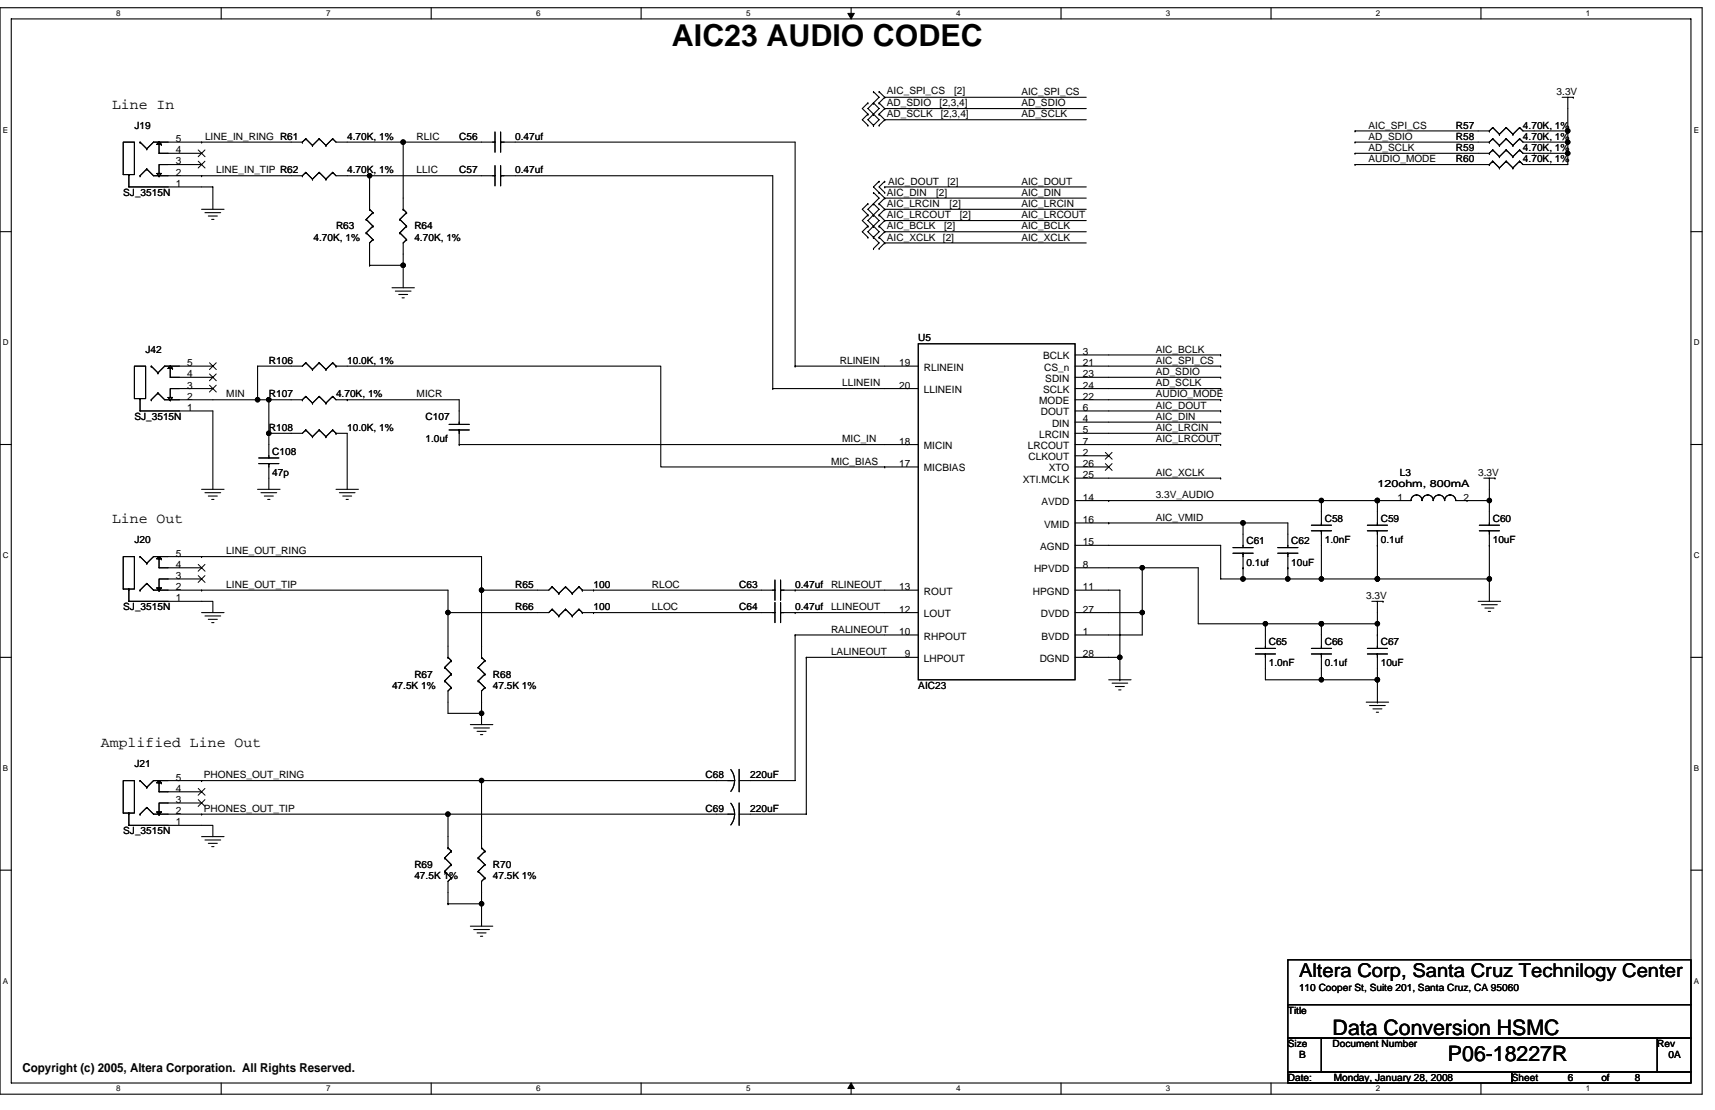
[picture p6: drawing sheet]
<svg xmlns="http://www.w3.org/2000/svg" width="432mm" height="279mm" viewBox="0 0 432 279" stroke-linecap="round" stroke-linejoin="round" font-family="sans-serif">
<path d="M0 1.9h428.6v273.5h-428.6zM2.8 4.8h422.9v267.8h-422.9z" fill="none" stroke="#000" stroke-width=".28"/>
<g fill="#fff">
<path d="M29.3 2.2h1.1v2.3h-1.1z"/>
<path d="M29.3 272.9h1.1v2.3h-1.1z"/>
</g>
<path d="M55.7 1.9v2.9M55.7 272.6v2.8" fill="none" stroke="#000" stroke-width=".28"/>
<g fill="#fff">
<path d="M82.1 2.2h1.1v2.3h-1.1z"/>
<path d="M82.1 272.9h1.1v2.3h-1.1z"/>
</g>
<path d="M108.6 1.9v2.9M108.6 272.6v2.8" fill="none" stroke="#000" stroke-width=".28"/>
<g fill="#fff">
<path d="M135 2.2h1.1v2.3h-1.1z"/>
<path d="M135 272.9h1.1v2.3h-1.1z"/>
</g>
<path d="M161.4 1.9v2.9M161.4 272.6v2.8" fill="none" stroke="#000" stroke-width=".28"/>
<g fill="#fff">
<path d="M187.8 2.2h1.2v2.3h-1.2z"/>
<path d="M187.8 272.9h1.2v2.3h-1.2z"/>
</g>
<path d="M214.3 1.9v2.9M214.3 272.6v2.8" fill="none" stroke="#000" stroke-width=".28"/>
<path d="M213.5 3.4h1.6l-.8 1.4zM214.3 272.6l.8 1.4h-1.6z" fill="#000" stroke="#000" stroke-width=".25"/>
<g fill="#fff">
<path d="M240.7 2.2h1.1v2.3h-1.1z"/>
<path d="M240.7 272.9h1.1v2.3h-1.1z"/>
</g>
<path d="M267.1 1.9v2.9M267.1 272.6v2.8" fill="none" stroke="#000" stroke-width=".28"/>
<g fill="#fff">
<path d="M293.6 2.2h1.1v2.3h-1.1z"/>
<path d="M293.6 272.9h1.1v2.3h-1.1z"/>
</g>
<path d="M320 1.9v2.9M320 272.6v2.8" fill="none" stroke="#000" stroke-width=".28"/>
<g fill="#fff">
<path d="M346.4 2.2h1.2v2.3h-1.2z"/>
<path d="M346.4 272.9h1.2v2.3h-1.2z"/>
</g>
<path d="M372.9 1.9v2.9M372.9 272.6v2.8" fill="none" stroke="#000" stroke-width=".28"/>
<g fill="#fff">
<path d="M399.3 2.2h1.1v2.3h-1.1z"/>
<path d="M399.3 272.9h1.1v2.3h-1.1z"/>
<path d="M.7 31.5h1.4v2.3h-1.4z"/>
<path d="M426.5 31.5h1.3v2.3h-1.3z"/>
<path d="M.7 85.1h1.5v2.3h-1.5z"/>
<path d="M426.5 85.1h1.4v2.3h-1.4z"/>
</g>
<path d="M0 58.3h2.8M425.7 58.3h2.9" fill="none" stroke="#000" stroke-width=".28"/>
<g fill="#fff">
<path d="M.7 138.7h1.5v2.2h-1.5z"/>
<path d="M426.5 138.7h1.4v2.2h-1.4z"/>
</g>
<path d="M0 111.9h2.8M425.7 111.9h2.9" fill="none" stroke="#000" stroke-width=".28"/>
<g fill="#fff">
<path d="M.7 192.2h1.4v2.3h-1.4z"/>
<path d="M426.5 192.2h1.3v2.3h-1.3z"/>
</g>
<path d="M0 165.5h2.8M425.7 165.5h2.9" fill="none" stroke="#000" stroke-width=".28"/>
<g fill="#fff">
<path d="M.7 245.8h1.4v2.3h-1.4z"/>
<path d="M426.4 245.8h1.4v2.3h-1.4z"/>
</g>
<g fill="none" stroke="#000" stroke-width=".28">
<path d="M31 35.8h2.8v8.1h-2.8zM35.3 35.8h.1M35.3 35.8l1.7 1.7M37 37.5h.1M40 36.3v2.3h10.8M40 35.8h.1M40 35.8l-.5 .5h1.1M40 35.8l.6 .5M40.6 36.3h.1M50.8 35.8h.1M76.1 35.8h.1M76.1 35.8h-37.4l-1.7 1.7"/>
<path d="M77 34.9h.1M77 34.9l1.7 1.7M77 34.9l-.9 .9M78.7 36.6h.1M80.4 34.9h.1M80.4 34.9l1.7 1.7M80.4 34.9l-1.7 1.7M82.1 36.6h.1M83.8 34.9l.8 .9h16.9v16.9M83.8 34.9h.1M83.8 34.9l-1.7 1.7M101.5 35.8h.1"/>
<path d="M101.5 35.8h23.1M124.6 33.2v5.1M126 35.8h74.2v56.4M126 33.2v5.1M126 35.8h.1M218.5 25.9h.1M218.5 28.7h.1M218.5 31.5h.1M218.5 28.7l-1.4 1.4 1.4 1.4M218.5 25.9l-1.4 1.4 1.4 1.4M219.9 23.1h.1M219.9 25.9h.1"/>
<path d="M219.9 28.7h.1M219.9 31.5h.1M219.9 23.1l1.4 1.4-1.4 1.4M219.9 25.9l1.4 1.4-1.4 1.4M219.9 25.9l-1.4 1.4 2.8 2.8-1.4 1.4M219.9 28.7l-1.4 1.4 1.4 1.4M221.3 25.9h.1M221.3 23.1h.1M221.3 28.7h.1M221.3 31.5h.1M221.3 23.1l1.5 1.4M221.3 25.9l1.5 1.4"/>
<path d="M221.3 28.7l1.5 1.4M222.8 24.5h.1M222.8 27.3h.1M222.8 30.1h.1M222.8 24.5h50.7M222.8 27.3h50.7M222.8 30.1h50.7M222.8 24.5l-1.5 1.4M222.8 27.3l-1.5 1.4M222.8 30.1l-1.5 1.4M341.2 35.8h.1M341.2 38.6h.1"/>
<path d="M341.2 33h.1M341.2 35.8h33.8M341.2 38.6h33.8M341.2 33h33.8M375 33h.1M375 35.8h.1M375 38.6h.1M375.8 32.1h.1M375.8 34.9h.1M375.8 37.7h.1M375.8 32.1l1.7 1.7M375.8 32.1l-.8 .9"/>
<path d="M375.8 34.9l1.7 1.7M375.8 34.9l-.8 .9M375.8 37.7l1.7 1.7M375.8 37.7l-.8 .9M377.5 33.8h.1M377.5 36.6h.1M377.5 39.4h.1M379.2 32.1h.1M379.2 34.9h.1M379.2 37.7h.1M379.2 32.1l1.7 1.7M379.2 32.1l-1.7 1.7"/>
<path d="M379.2 34.9l1.7 1.7M379.2 34.9l-1.7 1.7M379.2 37.7l1.7 1.7M379.2 37.7l-1.7 1.7M380.9 33.8h.1M380.9 36.6h.1M380.9 39.4h.1M382.6 34.9l.9 .9h11.2M382.6 32.1h.1M382.6 34.9h.1M382.6 37.7h.1M382.6 37.7l.9 .9h11.2"/>
<path d="M382.6 32.1l.9 .9h11.2M382.6 32.1l-1.7 1.7M382.6 34.9l-1.7 1.7M382.6 37.7l-1.7 1.7M386.3 38.6h.1M393.3 24.5h2.8M394.7 38.6v2.8h-11.2l-.9-.8M394.7 33v2.8M394.7 35.8h.1M394.7 33h.1M394.7 24.5v8.5M394.7 35.8v2.8"/>
<path d="M396.1 24.5h.1M32.4 43.9v3.2h21.2v5.6M32.4 43.9h.1M35.3 44.2h.1M37 42.5l1.7 1.7h37.4M37 42.5h.1M37 42.5l-1.7 1.7M39.5 43.7h1.1l-.6 .5zM40 44.2h.1M50.8 44.2h.1M50.8 52.7h5.6M50.8 41.4h-10.8v2.3"/>
<path d="M51.6 53.5h4M52.5 54.4h2.2M53.3 55.2h.6M76.1 44.2h.1M77 43.4h.1M77 43.4l1.7 1.7M77 43.4l-.9 .8M78.7 45.1h.1M80.4 43.4h.1M80.4 43.4l1.7 1.7M80.4 43.4l-1.7 1.7M82.1 45.1h.1"/>
<path d="M83.8 43.4l.8 .8h8.4M83.8 43.4h.1M83.8 43.4l-1.7 1.7M92.2 58.6h.1M92.2 55.2h.1M92.2 55.2l1.7 1.7M92.2 58.6l1.7 1.7M93 44.2h.1M93 44.2h31.6M93 52.7h.1M93 44.2v8.5M93 52.7l.9 .8"/>
<path d="M93.9 56.9h.1M93.9 53.5h.1M93.9 56.9l-1.7 1.7M93.9 53.5l-1.7 1.7M100.7 58.6h.1M100.7 55.2h.1M100.7 58.6l1.7 1.7M100.7 55.2l1.7 1.7M101.5 52.7h.1M101.5 52.7l.9 .8M102.4 56.9h.1M102.4 53.5h.1"/>
<path d="M102.4 56.9l-1.7 1.7M102.4 53.5l-1.7 1.7M124.6 41.7v5.1M126 44.2h68.6v53.6M126 41.7v5.1M126 44.2h.1M218.5 54.1h.1M218.5 56.9h.1M218.5 51.3h.1M218.5 59.7h.1M218.5 54.1l-1.4 1.4 1.4 1.4M218.5 56.9l-1.4 1.4 1.4 1.4"/>
<path d="M218.5 51.3l-1.4 1.4 1.4 1.4M219.9 56.9h.1M219.9 54.1h.1M219.9 51.3h.1M219.9 59.7h.1M219.9 48.5h.1M219.9 54.1l1.4 1.4-1.4 1.4M219.9 54.1l-1.4 1.4 2.8 2.8-1.4 1.4M219.9 51.3l1.4 1.4-1.4 1.4M219.9 48.5l1.4 1.4-2.8 2.8 1.4 1.4M219.9 56.9l-1.4 1.4 2.8 2.9-1.4 1.4M221.3 54.1h.1"/>
<path d="M221.3 56.9h.1M221.3 51.3h.1M221.3 59.7h.1M221.3 48.5h.1M221.3 45.6h.1M221.3 54.1l1.5 1.4M221.3 51.3l1.5 1.4M221.3 56.9l1.5 1.4M221.3 59.7l1.5 1.5M221.3 48.5l1.5 1.4M221.3 45.6l-1.4 1.5 1.4 1.4M222.8 58.3h.1"/>
<path d="M222.8 55.5h.1M222.8 52.7h.1M222.8 47.1h.1M222.8 49.9h.1M222.8 45.6h.1M222.8 48.5h.1M222.8 58.3h50.7M222.8 55.5h50.7M222.8 52.7h50.7M222.8 47.1h50.7M222.8 49.9h50.7M222.8 55.5l-1.5 1.4"/>
<path d="M222.8 49.9l-1.5 1.4M222.8 52.7l-1.5 1.4M222.8 58.3l-1.5 1.4M222.8 45.6l-1.5 1.5 1.5 1.4M341.2 41.4h.1M341.2 41.4h33.8M375 41.4h.1M375.8 40.6h.1M375.8 40.6l1.7 1.7M375.8 40.6l-.8 .8M377.5 42.3h.1M379.2 40.6h.1"/>
<path d="M379.2 40.6l1.7 1.7M379.2 40.6l-1.7 1.7M380.9 42.3h.1M382.6 40.6h.1M382.6 40.6l-1.7 1.7M93 66.8h.1M93 66.8h8.5M93.9 60.3l-.9 .9v5.6M93.9 60.3h.1M98.7 72.4h5.6M99.5 73.3h4M100.4 74.1h2.2"/>
<path d="M101.2 75h.6M101.5 66.8v5.6M102.4 60.3l-.9 .9v5.6M102.4 60.3h.1M219.9 62.6h.1M221.3 62.6h.1M222.8 61.2h.1M222.8 61.2h50.7M222.8 61.2l-1.5 1.4M33.8 92.2h2.9v8.1h-2.9zM38.1 92.2h.1M38.1 92.2l1.7 1.7"/>
<path d="M39.8 93.9h.1M39.8 98.9l1.7 1.7h23.4M39.8 98.9h.1M39.8 98.9l-1.7 1.7M42.9 92.7v2.3h10.7M42.9 92.2h.1M42.9 92.2l-.6 .5h1.1M42.9 92.2l.5 .5M43.4 92.7h.1M53.6 92.2h-12.1l-1.7 1.7M53.6 97.8h-10.7v2.3M77 91.3l-.9 .9h-11.2v8.4"/>
<path d="M77 99.8h.1M77 91.3h.1M77 99.8l1.7 1.7M77 99.8l-.9 .8M77 91.3l1.7 1.7M78.7 93h.1M80.4 99.8h.1M80.4 91.3h.1M80.4 99.8l-1.7 1.7M80.4 99.8l1.7 1.7M80.4 91.3l-1.7 1.7M80.4 91.3l1.7 1.7"/>
<path d="M82.1 93h.1M83.8 99.8l.8 .8h31v6.2M83.8 99.8h.1M83.8 91.3h.1M83.8 99.8l-1.7 1.7M83.8 91.3l-1.7 1.7M83.8 91.3l.8 .9M84.6 92.2h81.8v25.3h56.4M84.6 92.2h.1M194.6 97.8h.1M194.6 97.8h36.6M200.2 92.2h.1"/>
<path d="M200.2 92.2h31M231.2 86.5h39.5v84.6h-39.5zM270.7 89.3h36.6M270.7 92.2h36.6M270.7 95h36.6M270.7 97.8h36.6M307.3 89.3h.1M307.3 92.2h.1M307.3 95h.1M307.3 97.8h.1M35.3 100.3v3.1h18.3v19.8M35.3 100.3h.1"/>
<path d="M38.1 100.6h.1M42.3 100.1h1.1l-.5 .5zM42.9 100.6h.1M64.9 100.6h.1M64.9 100.6h2.8M65.2 116.7h5M65.2 115.3h5M67.7 100.6h8.4M67.7 100.6h.1M67.7 109.1v6.2M67.7 116.7v6.5M67.7 116.7h.1"/>
<path d="M67.7 100.6v8.5M76.1 100.6h.1M77 108.2l-.9 .9h-8.4M77 108.2h.1M77 108.2l1.7 1.7M78.7 101.5h.1M78.7 109.9h.1M80.4 108.2h.1M80.4 108.2l-1.7 1.7M80.4 108.2l1.7 1.7M82.1 101.5h.1M82.1 109.9h.1"/>
<path d="M83.8 108.2h.1M83.8 108.2l-1.7 1.7M83.8 108.2l.8 .9M84.6 109.1h2.8v14.1M84.6 109.1h.1M87.4 100.6h.1M113.1 108.2h5.1M113.1 106.8h5.1M115.6 111.9h.1M115.6 108.2h.1M115.6 111.9h115.6M115.6 108.2v3.7"/>
<path d="M222.8 117.5h.1M222.8 117.5h8.4M270.7 111.9h36.6M270.7 109.1h36.6M270.7 100.6h36.6M270.7 103.4h36.6M270.7 106.3h36.6M270.7 114.7h8.4M270.7 117.5h8.4M307.3 111.9h.1M307.3 109.1h.1M307.3 100.6h.1"/>
<path d="M307.3 103.4h.1M307.3 106.3h.1M50.8 123.2h5.6M51.6 124h4M52.5 124.9h2.2M53.3 125.7h.6M64.9 123.2h5.6M65.7 124h4M66.5 124.9h2.3M67.4 125.7h.6M84.6 123.2h5.6M85.4 124h4"/>
<path d="M86.3 124.9h2.2M87.1 125.7h.6M270.7 131.6h53.6v6.2M270.7 137.3h36.6v8.4h5.7M270.7 120.4h36.6M279.1 131.6h.1M279.1 126h.1M307.3 120.4h.1M310.4 139.3h5.1M310.4 137.8h5.1M313 131.6h.1M313 131.6v6.2"/>
<path d="M313 139.3h.1M313 139.3v6.4M321.7 139.3h5.1M321.7 137.8h5.1M324.3 139.3h.1M324.3 139.3v6.4M330.2 133.6h5M330.2 132.2h5M332.7 126v6.2M332.7 133.6v12.1M332.7 133.6h.1M344.3 133.6h5"/>
<path d="M344.3 132.2h5M346.8 126v6.2M346.8 126h.1M346.8 137.3h.1M346.8 133.6h.1M346.8 133.6v12.1M358.1 126a1.39 1.39 0 0 0-1.4-1.4 1.38 1.38 0 0 0-1.4 1.4h-84.6M358.1 126a1.38 1.38 0 0 1 1.4-1.4 1.4 1.4 0 0 1 1.4 1.4 1.41 1.41 0 0 1 1.4-1.4 1.41 1.41 0 0 1 1.4 1.4M363.7 126a1.38 1.38 0 0 1 1.4-1.4 1.4 1.4 0 0 1 1.4 1.4h8.5M369.4 126h.1M372.5 133.6h5M372.5 132.2h5"/>
<path d="M373.6 120.4h2.8M375 126v6.2M375 137.3h.1M375 120.4v5.6M375 133.6h.1M375 133.6v12.1M376.4 120.4h.1M31 140.1h2.8v8.2h-2.8zM32.4 148.3v3.1h21.2v2.8M32.4 148.3h.1M35.3 140.1h.1M35.3 148.5h.1"/>
<path d="M35.3 140.1l1.7 1.7M37 146.9l1.7 1.6h74.1v5.7M37 141.8h.1M37 146.9h.1M37 146.9l-1.7 1.6M39.5 148h1.1l-.6 .5zM40 140.7v2.2h10.8M40 140.1h.1M40 140.1l-.5 .6h1.1M40 148.5h.1M40 140.1l.6 .6M40.6 140.7h.1"/>
<path d="M50.8 148.5h.1M50.8 140.1h70.4v8.4M50.8 140.1h.1M50.8 154.2h5.6M50.8 140.1h-12.1l-1.7 1.7M50.8 145.7h-10.8v2.3M51.6 155h4M52.5 155.9h2.2M53.3 156.7h.6M112.8 154.2v11.3M112.8 154.2h.1M121.2 148.5h.1"/>
<path d="M121.2 148.5v17M139 153.4h.1M139 147.7h.1M139 147.7l-.8 .8h-17M139 153.4l-.8 .8h-25.4M139 153.4l1.7 1.6M139 147.7l1.7 1.7M140.7 155h.1M140.7 149.4h.1M142.4 153.4h.1M142.4 147.7h.1M142.4 153.4l-1.7 1.6"/>
<path d="M142.4 153.4l1.7 1.6M142.4 147.7l-1.7 1.7M142.4 147.7l1.7 1.7M144.1 155h.1M144.1 149.4h.1M145.8 153.4h.1M145.8 147.7h.1M145.8 153.4l-1.7 1.6M145.8 153.4l.8 .8M145.8 147.7l-1.7 1.7M145.8 147.7l.8 .8M146.6 154.2h.1"/>
<path d="M146.6 148.5h.1M146.6 154.2h48.5M146.6 148.5h48.5M149.4 148.5h.1M149.4 154.2h.1M195.1 151.7v5M195.1 146v5.1M196.5 151.7v5M196.5 154.2h.1M196.5 146v5.1M196.5 148.5h.1M196.5 148.5h34.7"/>
<path d="M196.5 154.2h34.7M200.2 159.8h.1M200.2 154.2h.1M200.2 148.5h.1M200.2 159.8v36.7h-14.1M200.2 159.8h31M270.7 142.9h16.9M270.7 154.2h16.9M270.7 148.5h11.3v17M287.6 142.9h14.1v14.1h16.9M287.6 154.2h.1M287.6 142.9v16.9h-16.9"/>
<path d="M313 142.9h.1M313 145.7h11.3M318.6 157v6.2M318.6 157h.1M318.6 157h28.2M324.3 142.9h.1M324.3 145.7h8.4M332.7 157h.1M332.7 157v6.2M332.7 145.7h.1M332.7 145.7h42.3M345.4 151.4h2.8"/>
<path d="M346.8 145.7h.1M346.8 159.8h.1M346.8 151.4v5.6M346.8 157v6.2M348.2 151.4h.1M372.2 151.4h5.6M373 152.2h4M373.9 153.1h2.2M374.7 153.9h.6M375 145.7v5.7M112 171.4h.1M112 168h.1"/>
<path d="M112 171.4l1.6 1.7M112 168l1.6 1.7M112.8 165.5h.1M112.8 165.5l.8 .8M113.6 173.1l-.8 .8v5.7h8.4M113.6 173.1h.1M113.6 169.7h.1M113.6 166.3h.1M113.6 169.7l-1.6 1.7M113.6 166.3l-1.6 1.7M120.4 171.4h.1M120.4 168h.1"/>
<path d="M120.4 171.4l1.7 1.7M120.4 168l1.7 1.7M121.2 179.6h.1M121.2 165.5h.1M121.2 179.6v2.8M121.2 165.5l.9 .8M122.1 173.1l-.9 .8v5.7M122.1 173.1h.1M122.1 169.7h.1M122.1 166.3h.1M122.1 169.7l-1.7 1.7M122.1 166.3l-1.7 1.7"/>
<path d="M203 165.5v39.4h-16.9M203 165.5h.1M203 165.5h28.2M270.7 165.5h11.3M279.1 171.1h5.7M280 172h3.9M280.8 172.8h2.3M281.7 173.7h.5M282 171.1h.1M282 165.5v5.6M316.1 164.6h5M316.1 163.2h5"/>
<path d="M318.6 164.6v6.5h14.1M318.6 164.6h.1M330.2 164.6h5M330.2 163.2h5M332.7 164.6v6.5M332.7 171.1h.1M332.7 164.6h.1M332.7 171.1h14.1M344 176.7h5.6M344.3 164.6h5M344.3 163.2h5M344.8 177.6h4"/>
<path d="M345.7 178.4h2.2M346.5 179.3h.6M346.8 164.6v6.5M346.8 176.7h.1M346.8 164.6h.1M346.8 171.1v5.6M31 196.5h2.8v8.2h-2.8zM35.3 196.5h.1M35.3 196.5l1.7 1.7M37 198.2h.1M40 197v2.3h10.8M40 196.5h.1"/>
<path d="M40 196.5l-.5 .5h1.1M40 196.5l.6 .5M40.6 197h.1M50.8 196.5h.1M118.4 182.4h5.7M119.3 183.2h3.9M120.1 184.1h2.3M121 184.9h.5M121.2 196.5h.1M121.2 196.5h63.8M121.2 196.5h-82.5l-1.7 1.7M121.2 196.5v16.9"/>
<path d="M184 193.7l.7 1.3 .3 1.5-.3 1.4-.7 1.3M186.1 193.7v5.6M0 219h2.8M32.4 204.7v3.1h21.2v2.8M32.4 204.7h.1M35.3 204.9h.1M37 203.2l1.7 1.7h146.3M37 203.2h.1M37 203.2l-1.7 1.7M39.5 204.4h1.1l-.6 .5zM40 204.9h.1M50.8 204.9h.1"/>
<path d="M50.8 210.6h5.6M50.8 202.1h-10.8v2.3M51.6 211.4h4M52.5 212.3h2.2M53.3 213.1h.6M112 219.3h.1M112 215.9h.1M112 219.3l1.6 1.7M112 215.9l1.6 1.7M112.8 204.9v8.5M112.8 204.9h.1M112.8 213.4h.1"/>
<path d="M112.8 213.4l.8 .8M113.6 217.6h.1M113.6 214.2h.1M113.6 217.6l-1.6 1.7M113.6 214.2l-1.6 1.7M120.4 219.3h.1M120.4 215.9h.1M120.4 219.3l1.7 1.7M120.4 215.9l1.7 1.7M121.2 213.4h.1M121.2 213.4l.9 .8M122.1 217.6h.1"/>
<path d="M122.1 214.2h.1M122.1 217.6l-1.7 1.7M122.1 214.2l-1.7 1.7M184 202.2a4.4 4.4 0 0 1 0 5.4M186.1 202.1v5.7M425.7 219h2.9M112.8 227.5h8.4v5.6M112.8 227.5h.1M113.6 221l-.8 .8v5.7M113.6 221h.1M118.4 233.1h5.7M119.3 234h3.9"/>
<path d="M120.1 234.8h2.3M121 235.7h.5M122.1 221l-.9 .8v5.7M122.1 221h.1M324.3 241.6h101.4v11.3h-101.4zM324.3 252.9h101.4v8.4h-101.4zM324.3 261.3h8.4v8.5h-8.4zM324.3 269.8h56.3v2.8h-56.3zM332.7 261.3h84.6v8.5h-84.6zM380.6 269.8h45.1v2.8h-45.1zM417.3 261.3h8.4v8.5h-8.4z"/>
</g>
<g fill="#000" stroke="#000" stroke-width=".28">
<circle cx="101.5" cy="35.8" r=".56"/>
<circle cx="394.7" cy="32.9" r=".56"/>
<circle cx="394.7" cy="38.6" r=".55"/>
<circle cx="394.7" cy="35.8" r=".55"/>
<circle cx="93" cy="44.2" r=".55"/>
<circle cx="101.5" cy="66.8" r=".56"/>
<circle cx="64.9" cy="100.6" r=".55"/>
<circle cx="67.7" cy="109.1" r=".55"/>
<circle cx="67.7" cy="100.6" r=".55"/>
<circle cx="313" cy="131.6" r=".57"/>
<circle cx="332.7" cy="126" r=".55"/>
<circle cx="346.8" cy="126" r=".55"/>
<circle cx="375" cy="126" r=".55"/>
<circle cx="112.8" cy="154.2" r=".55"/>
<circle cx="121.2" cy="148.5" r=".55"/>
<circle cx="287.6" cy="154.2" r=".55"/>
<circle cx="287.6" cy="142.9" r=".55"/>
<circle cx="313" cy="145.7" r=".57"/>
<circle cx="318.6" cy="157" r=".55"/>
<circle cx="324.2" cy="145.7" r=".56"/>
<circle cx="332.7" cy="145.7" r=".56"/>
<circle cx="332.7" cy="157" r=".55"/>
<circle cx="346.8" cy="145.7" r=".56"/>
<circle cx="346.8" cy="157" r=".55"/>
<circle cx="375" cy="145.7" r=".56"/>
<circle cx="121.2" cy="179.6" r=".55"/>
<circle cx="281.9" cy="165.5" r=".55"/>
<circle cx="332.7" cy="171.1" r=".55"/>
<circle cx="346.8" cy="171.1" r=".55"/>
<circle cx="121.2" cy="196.5" r=".55"/>
<circle cx="112.8" cy="204.9" r=".55"/>
<circle cx="121.2" cy="227.5" r=".55"/>
</g>
<g fill="none" stroke="#000" stroke-width=".25">
<path d="M49.9 37.7l1.7 1.8M51.6 37.7l-1.7 1.8M49.9 40.6l1.7 1.7M51.6 40.6l-1.7 1.7M52.7 97l1.8 1.7M52.7 94.1l1.8 1.7M52.7 91.3l1.8 1.7M54.4 97l-1.7 1.7M54.4 94.1l-1.7 1.7M54.4 91.3l-1.7 1.7M278.3 113.9l1.7 1.7M278.3 116.7l1.7 1.7"/>
<path d="M280 113.9l-1.7 1.7M280 116.7l-1.7 1.7M49.9 144.9l1.7 1.7M49.9 142.1l1.7 1.7M51.6 144.9l-1.7 1.7M51.6 142.1l-1.7 1.7M49.9 198.5l1.7 1.7M51.6 198.5l-1.7 1.7M49.9 201.3l1.7 1.7M51.6 201.3l-1.7 1.7"/>
</g>
<text font-size="7.6" x="169.2" y="11.6">AIC23 AUDIO CODEC</text>
<g font-size="5.4">
<text x="335.5" y="260.5">Data Conversion HSMC</text>
<text x="364.6" y="267">P06-18227R</text>
</g>
<text font-size="4.8" x="327.1" y="245.9">Altera Corp, Santa Cruz Technilogy Center</text>
<g font-size="3.7">
<text x="28.2" y="27.4">Line In</text>
<text x="28.2" y="131.7">Line Out</text>
<text x="25.4" y="188.1">Amplified Line Out</text>
</g>
<text font-size="3.1" x="5.7" y="269.8">Copyright (c) 2005, Altera Corporation. All Rights Reserved.</text>
<g font-size="2.5">
<text x="223.3" y="23.6">AIC_SPI_CS</text>
<text x="240.2" y="23.6">[2]</text>
<text x="257.2" y="23.9">AIC_SPI_CS</text>
<text x="391.9" y="23.9">3.3V</text>
<text x="223.3" y="26.7">AD_SDIO</text>
<text x="223.3" y="29.6">AD_SCLK</text>
<text x="236.6" y="26.7">[2,3,4]</text>
<text x="236.9" y="29.6">[2,3,4]</text>
<text x="257.2" y="26.8">AD_SDIO</text>
<text x="257.2" y="29.6">AD_SCLK</text>
<text x="33.8" y="32.4">J19</text>
<text x="44.3" y="35.8">5</text>
<text x="51.6" y="35.2">LINE_IN_RING R61</text>
<text x="87.4" y="35.2">4.70K, 1%</text>
<text x="104.9" y="35.2">RLIC</text>
<text x="115.6" y="35.2">C56</text>
<text x="129.7" y="35.2">0.47uf</text>
<text x="344.6" y="35.2">AD_SDIO</text>
<text x="344.6" y="32.4">AIC_SPI_CS</text>
<text x="366.5" y="32.4">R57</text>
<text x="366.5" y="35.2">R58</text>
<text x="383.5" y="32.4">4.70K, 1%</text>
<text x="383.5" y="35.2">4.70K, 1%</text>
<text x="44.3" y="41.4">3</text>
<text x="44.3" y="38.6">4</text>
<text x="344.6" y="38">AD_SCLK</text>
<text x="344.6" y="40.9">AUDIO_MODE</text>
<text x="366.5" y="38">R59</text>
<text x="366.5" y="40.8">R60</text>
<text x="383.5" y="38">4.70K, 1%</text>
<text x="383.5" y="40.8">4.70K, 1%</text>
<text x="44.3" y="47">1</text>
<text x="44.3" y="44.2">2</text>
<text x="54.4" y="43.7">LINE_IN_TIP R62</text>
<text x="87.4" y="43.7">4.70K, 1%</text>
<text x="104.9" y="43.7">LLIC</text>
<text x="115.6" y="43.7">C57</text>
<text x="129.7" y="43.7">0.47uf</text>
<text x="223.6" y="46.5">AIC_DOUT</text>
<text x="238.5" y="46.5">[2]</text>
<text x="257.2" y="46.5">AIC_DOUT</text>
<text x="31" y="49.3">SJ_3515N</text>
<text x="223.3" y="52.1">AIC_LRCIN</text>
<text x="223.3" y="49.3">AIC_DIN</text>
<text x="235.7" y="49.3">[2]</text>
<text x="239.1" y="52.1">[2]</text>
<text x="257.2" y="52.1">AIC_LRCIN</text>
<text x="257.2" y="49.3">AIC_DIN</text>
<text x="84.6" y="57.8">R63</text>
<text x="104.3" y="57.8">R64</text>
<text x="223.3" y="54.9">AIC_LRCOUT</text>
<text x="223.3" y="57.8">AIC_BCLK</text>
<text x="237.7" y="57.8">[2]</text>
<text x="241.6" y="54.9">[2]</text>
<text x="257.2" y="57.8">AIC_BCLK</text>
<text x="257.2" y="54.9">AIC_LRCOUT</text>
<text x="79" y="60.6">4.70K, 1%</text>
<text x="104.3" y="60.6">4.70K, 1%</text>
<text x="223.3" y="60.6">AIC_XCLK</text>
<text x="237.4" y="60.6">[2]</text>
<text x="257.2" y="60.6">AIC_XCLK</text>
<text x="36.7" y="88.8">J42</text>
<text x="231.2" y="86">U5</text>
<text x="272.6" y="89.3">3</text>
<text x="291" y="88.8">AIC_BCLK</text>
<text x="47.1" y="95">4</text>
<text x="47.1" y="92.1">5</text>
<text x="67.7" y="91.6">R106</text>
<text x="87.4" y="91.6">10.0K, 1%</text>
<text x="211.5" y="91.6">RLINEIN</text>
<text x="226.4" y="92.1">19</text>
<text x="232.6" y="93.3">RLINEIN</text>
<text x="262.6" y="90.5">BCLK</text>
<text x="262.9" y="93.3">CS_n</text>
<text x="272.6" y="92.1">21</text>
<text x="272.6" y="95">23</text>
<text x="291" y="91.6">AIC_SPI_CS</text>
<text x="291" y="94.4">AD_SDIO</text>
<text x="47.1" y="97.8">3</text>
<text x="47.1" y="100.6">2</text>
<text x="57" y="100.1">MIN</text>
<text x="67.7" y="100.1">R107</text>
<text x="84.6" y="100.1">4.70K, 1%</text>
<text x="104.9" y="100.1">MICR</text>
<text x="212" y="97.2">LLINEIN</text>
<text x="226.4" y="97.8">20</text>
<text x="232.6" y="99">LLINEIN</text>
<text x="261.6" y="101.8">MODE</text>
<text x="262.6" y="99">SCLK</text>
<text x="263.2" y="96.1">SDIN</text>
<text x="272.6" y="100.6">22</text>
<text x="272.6" y="97.8">24</text>
<text x="291" y="97.2">AD_SCLK</text>
<text x="291" y="100.1">AUDIO_MODE</text>
<text x="33.8" y="105.7">SJ_3515N</text>
<text x="47.1" y="103.4">1</text>
<text x="107.1" y="105.7">C107</text>
<text x="262.1" y="104.6">DOUT</text>
<text x="264.9" y="107.4">DIN</text>
<text x="272.6" y="103.4">6</text>
<text x="272.6" y="106.2">4</text>
<text x="291" y="102.9">AIC_DOUT</text>
<text x="291" y="105.7">AIC_DIN</text>
<text x="67.7" y="108.5">R108</text>
<text x="87.4" y="108.5">10.0K, 1%</text>
<text x="107.1" y="111.3">1.0uf</text>
<text x="212" y="111.3">MIC_IN</text>
<text x="226.4" y="111.9">18</text>
<text x="232.6" y="113.1">MICIN</text>
<text x="258.8" y="113.1">LRCOUT</text>
<text x="261.6" y="110.2">LRCIN</text>
<text x="272.6" y="109.1">5</text>
<text x="272.6" y="111.9">7</text>
<text x="291" y="111.3">AIC_LRCOUT</text>
<text x="291" y="108.5">AIC_LRCIN</text>
<text x="68.5" y="114.4">C108</text>
<text x="68.5" y="119.8">47p</text>
<text x="209.2" y="117">MIC_BIAS</text>
<text x="226.4" y="117.5">17</text>
<text x="232.6" y="118.7">MICBIAS</text>
<text x="259" y="115.9">CLKOUT</text>
<text x="264" y="118.7">XTO</text>
<text x="272.6" y="114.7">2</text>
<text x="272.6" y="117.5">26</text>
<text x="291" y="119.8">AIC_XCLK</text>
<text x="352.4" y="119.8">L3</text>
<text x="372.2" y="119.8">3.3V</text>
<text x="257.5" y="121.5">XTI.MCLK</text>
<text x="272.6" y="120.3">25</text>
<text x="272.6" y="126">14</text>
<text x="291" y="125.4">3.3V_AUDIO</text>
<text x="346.8" y="122.6">120ohm, 800mA</text>
<text x="351.9" y="126">1</text>
<text x="368.5" y="126">2</text>
<text x="262.2" y="127.1">AVDD</text>
<text x="272.6" y="131.6">16</text>
<text x="291" y="131.1">AIC_VMID</text>
<text x="333.5" y="131.3">C58</text>
<text x="347.6" y="131.3">C59</text>
<text x="375.8" y="131.3">C60</text>
<text x="33.8" y="136.7">J20</text>
<text x="262.9" y="132.8">VMID</text>
<text x="272.6" y="137.2">15</text>
<text x="313.8" y="137">C61</text>
<text x="325.1" y="137">C62</text>
<text x="333.5" y="136.7">1.0nF</text>
<text x="347.6" y="136.7">0.1uf</text>
<text x="375.8" y="136.7">10uF</text>
<text x="44.3" y="142.9">4</text>
<text x="44.3" y="140.1">5</text>
<text x="57" y="139.5">LINE_OUT_RING</text>
<text x="261.9" y="138.4">AGND</text>
<text x="272.6" y="142.9">8</text>
<text x="313.8" y="142.3">0.1uf</text>
<text x="325.1" y="142.3">10uF</text>
<text x="44.3" y="145.7">3</text>
<text x="44.3" y="148.5">2</text>
<text x="57" y="148">LINE_OUT_TIP</text>
<text x="129.7" y="148">R65</text>
<text x="149.4" y="148">100</text>
<text x="164.1" y="148">RLOC</text>
<text x="186.1" y="148">C63</text>
<text x="200.2" y="148">0.47uf</text>
<text x="209.2" y="148">RLINEOUT</text>
<text x="226.4" y="148.5">13</text>
<text x="232.6" y="149.7">ROUT</text>
<text x="260.1" y="149.7">HPGND</text>
<text x="260.3" y="144.1">HPVDD</text>
<text x="272.6" y="148.5">11</text>
<text x="31" y="153.6">SJ_3515N</text>
<text x="44.3" y="151.3">1</text>
<text x="129.7" y="153.6">R66</text>
<text x="149.4" y="153.6">100</text>
<text x="164.1" y="153.6">LLOC</text>
<text x="186.1" y="153.6">C64</text>
<text x="200.2" y="153.6">0.47uf</text>
<text x="209.2" y="153.6">LLINEOUT</text>
<text x="226.4" y="154.2">12</text>
<text x="232.6" y="155.3">LOUT</text>
<text x="262" y="155.3">DVDD</text>
<text x="272.6" y="154.2">27</text>
<text x="344" y="150.8">3.3V</text>
<text x="209.2" y="159.3">RALINEOUT</text>
<text x="226.4" y="159.8">10</text>
<text x="232.6" y="161">RHPOUT</text>
<text x="262.2" y="161">BVDD</text>
<text x="272.6" y="159.8">1</text>
<text x="209.2" y="164.9">LALINEOUT</text>
<text x="227.8" y="165.4">9</text>
<text x="232.6" y="166.6">LHPOUT</text>
<text x="261.8" y="166.6">DGND</text>
<text x="272.6" y="165.4">28</text>
<text x="319.4" y="162.3">C65</text>
<text x="319.4" y="167.7">1.0nF</text>
<text x="333.5" y="162.3">C66</text>
<text x="333.5" y="167.7">0.1uf</text>
<text x="347.6" y="162.3">C67</text>
<text x="347.6" y="167.7">10uF</text>
<text x="98.7" y="173.4">47.5K 1%</text>
<text x="104.3" y="170.5">R67</text>
<text x="124.1" y="170.5">R68</text>
<text x="124.1" y="173.4">47.5K 1%</text>
<text x="231.2" y="173.4">AIC23</text>
<text x="33.8" y="193.1">J21</text>
<text x="44.3" y="196.5">5</text>
<text x="51.3" y="195.9">PHONES_OUT_RING</text>
<text x="177.6" y="195.9">C68</text>
<text x="188.9" y="195.9">220uF</text>
<text x="44.3" y="202.1">3</text>
<text x="44.3" y="199.3">4</text>
<text x="31" y="210">SJ_3515N</text>
<text x="44.3" y="207.7">1</text>
<text x="44.3" y="204.9">2</text>
<text x="51.3" y="204.4">PHONES_OUT_TIP</text>
<text x="177.6" y="204.4">C69</text>
<text x="188.9" y="204.4">220uF</text>
<text x="104.3" y="218.5">R69</text>
<text x="104.3" y="221.3">47.5K 1%</text>
<text x="124.1" y="218.5">R70</text>
<text x="124.1" y="221.3">47.5K 1%</text>
<text x="327.1" y="249.5">110 Cooper St, Suite 201, Santa Cruz, CA 95060</text>
<text x="324.3" y="255.1">Title</text>
<text x="324.3" y="263.6">Size</text>
<text x="335.5" y="263.6">Document Number</text>
<text x="417.3" y="263.6">Rev</text>
<text x="327.1" y="266.4">B</text>
<text x="420.1" y="266.4">0A</text>
<text x="324.3" y="272">Date:</text>
<text x="335.8" y="272">Monday, January 28, 2008</text>
<text x="380.6" y="272">Sheet</text>
<text x="394.7" y="272">6</text>
<text x="403.2" y="272">of</text>
<text x="411.6" y="272">8</text>
</g>
<g font-size="2">
<text x="29.3" y="4.1">8</text>
<text x="82.1" y="4.1">7</text>
<text x="135" y="4.1">6</text>
<text x="187.8" y="4.1">5</text>
<text x="240.7" y="4.1">4</text>
<text x="293.6" y="4.1">3</text>
<text x="346.4" y="4.1">2</text>
<text x="399.3" y="4.1">1</text>
<text x=".7" y="33.4">E</text>
<text x="426.5" y="33.4">E</text>
<text x=".7" y="86.9">D</text>
<text x="426.5" y="86.9">D</text>
<text x=".7" y="140.5">C</text>
<text x="426.5" y="140.5">C</text>
<text x=".7" y="194.1">B</text>
<text x="426.5" y="194.1">B</text>
<text x=".7" y="247.6">A</text>
<text x="426.5" y="247.6">A</text>
<text x="29.3" y="274.7">8</text>
<text x="82.1" y="274.7">7</text>
<text x="135" y="274.7">6</text>
<text x="187.8" y="274.7">5</text>
<text x="240.7" y="274.7">4</text>
<text x="293.6" y="274.7">3</text>
<text x="346.4" y="274.7">2</text>
<text x="399.3" y="274.7">1</text>
</g>
</svg>
